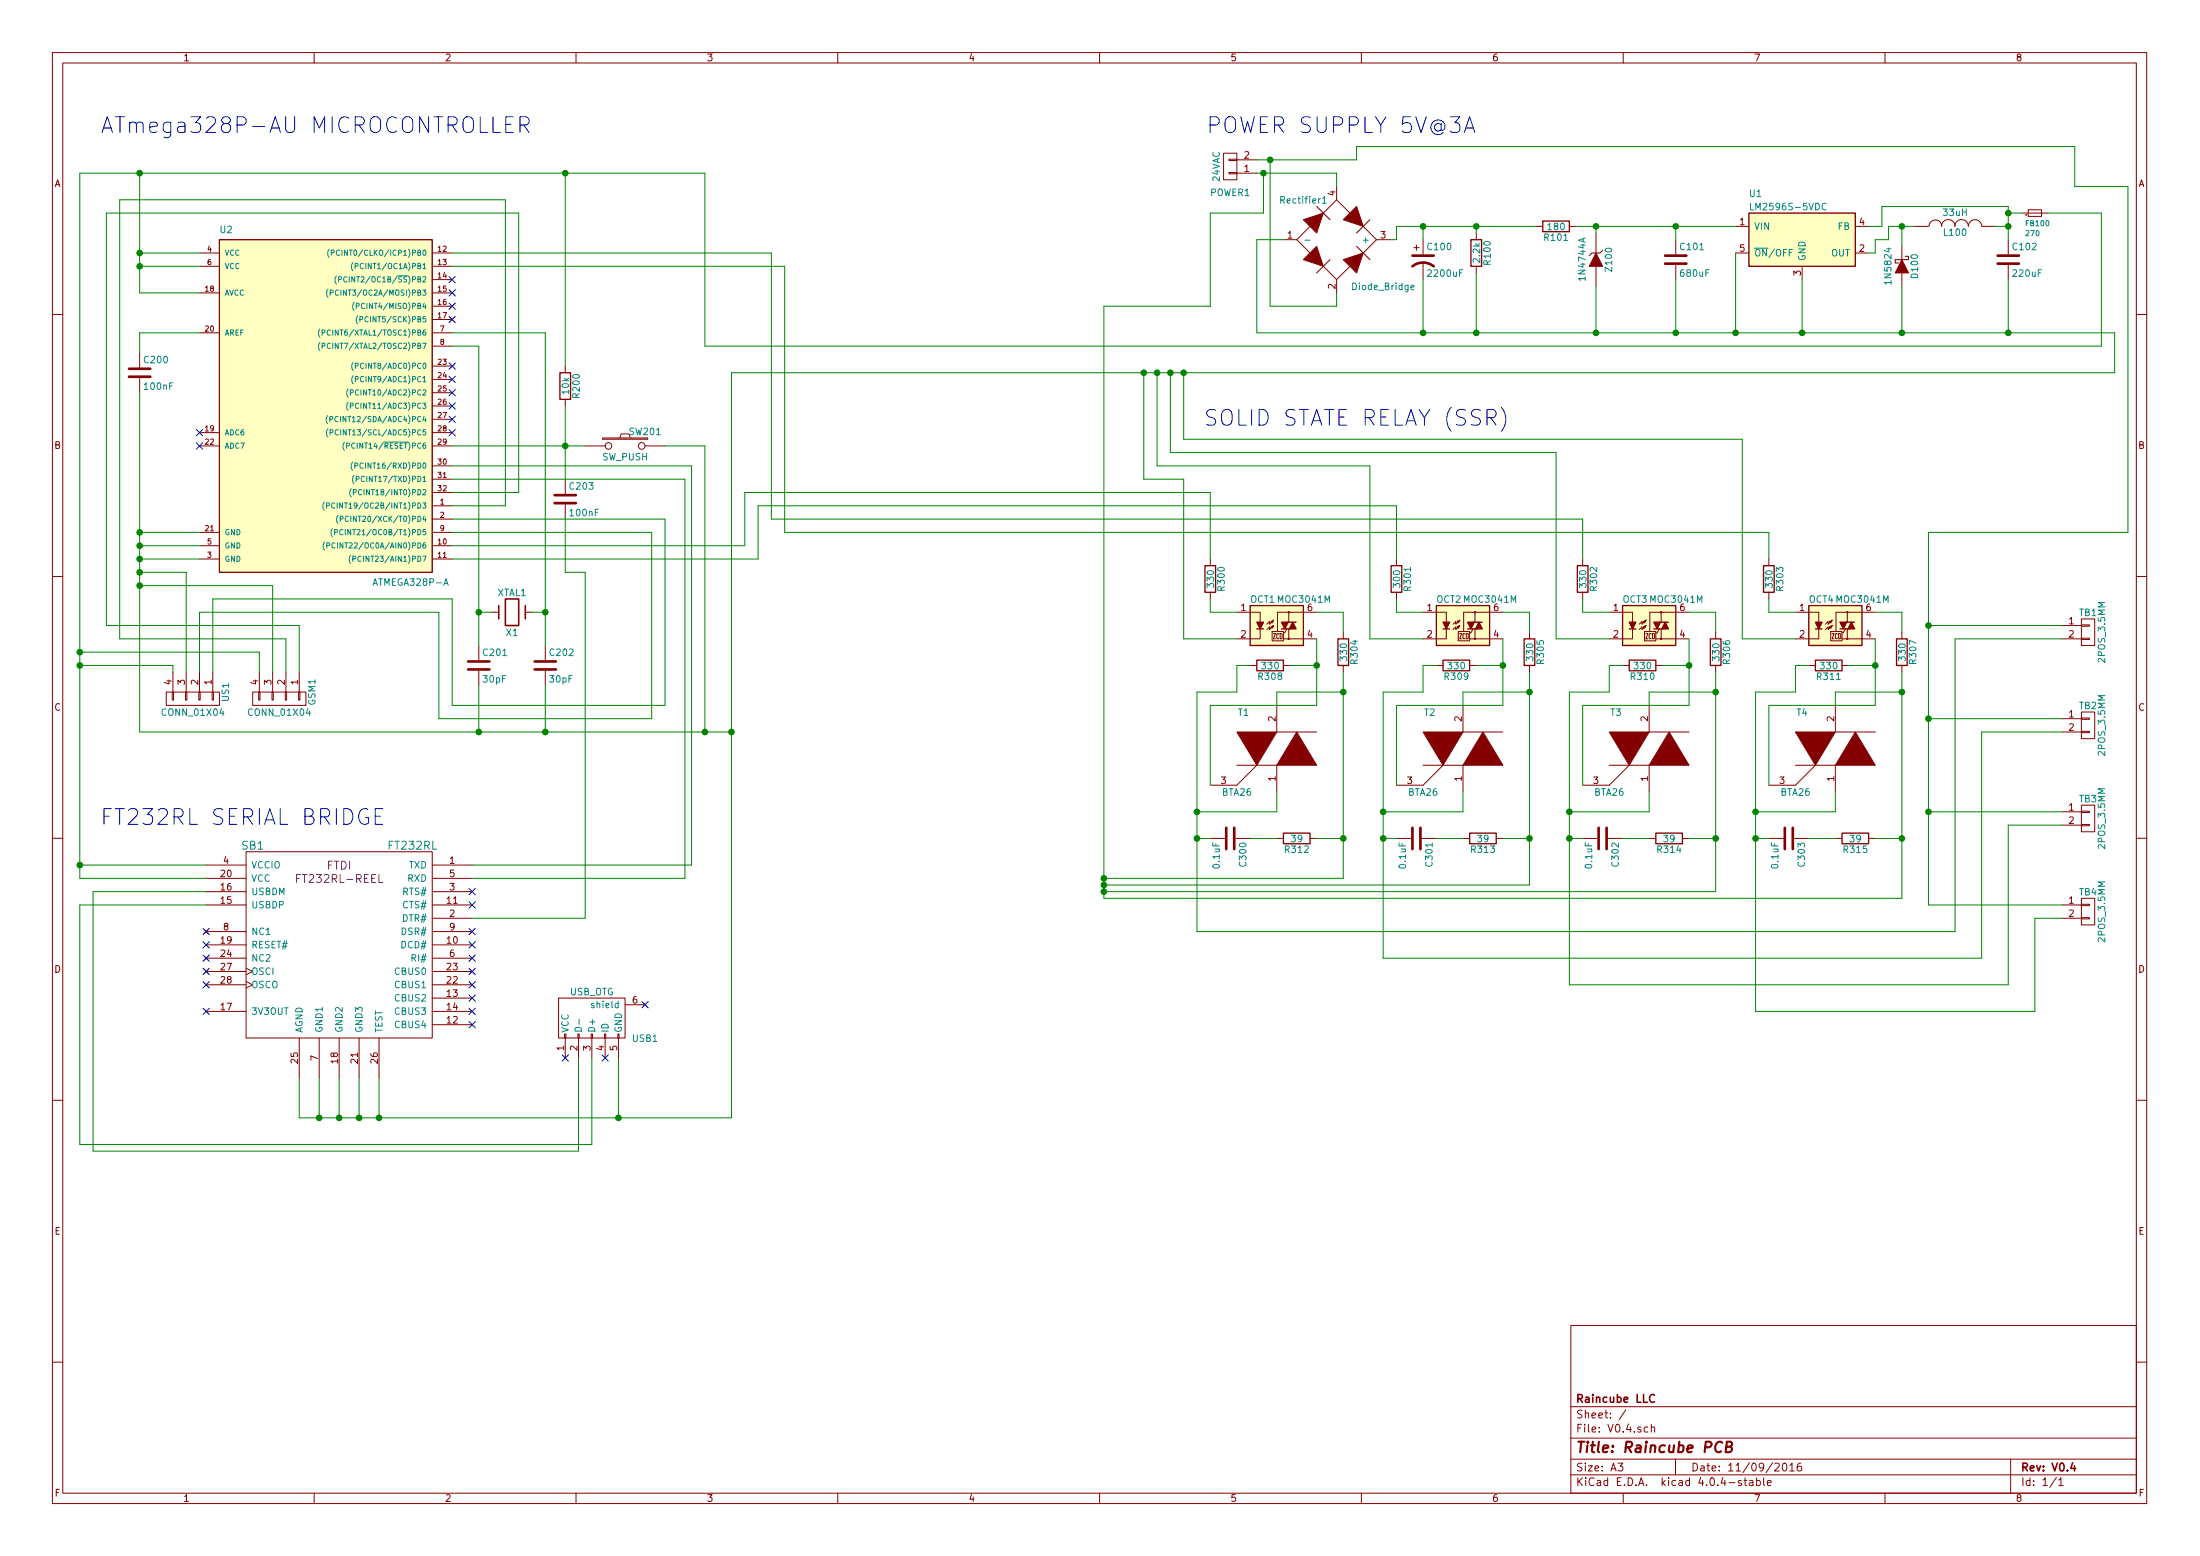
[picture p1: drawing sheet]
<svg xmlns="http://www.w3.org/2000/svg" width="420mm" height="297mm" viewBox="0 0 420 297" stroke-linecap="round" stroke-linejoin="round" font-family="sans-serif">
<g fill="none" stroke="#840000" stroke-width=".19">
<path d="M10 10h400v277h-400zM12 12h396v273.1h-396zM60 10v2M110 10v2M160 10v2M210 10v2M260 10v2M310 10v2M360 10v2M233.7 29.2h2.5v5.1h-2.5zM234.7 30.4h1.5v.2h-1.5zM234.7 32.9h1.5v.3h-1.5z"/>
<path d="M236.2 33.1h3.8M236.2 30.5h3.8M255.3 38.1l-2.6 2.6M255.3 38.1l2.5 2.6M255.3 35.6v2.5M38.1 48.3h3.8M38.1 50.8h3.8M38.1 55.9h3.8M82.5 48.3h3.9M82.5 50.8h3.9M82.5 53.4h3.9M82.5 55.9h3.9"/>
<path d="M82.5 58.5h3.9M245.1 45.8h2.5M247.6 45.8l2.6 2.5M250.2 43.2l-2.6 2.6M252.7 50.8l2.6 2.6M255.3 53.4v2.5M257.8 50.8l-2.5 2.6M260.3 43.2l2.6 2.6M262.9 45.8l-2.6 2.5M262.9 45.8h2.5M270 47.3h1M270.5 46.8v1"/>
<path d="M271.8 45.8v2.8M271.8 50.1v3.3M281.9 44.5v1.3M281.9 50.8v1.3M293.4 43.2h1.2M299.7 43.2h1.3M304.8 44.5v3.8M304.8 50.8v3.8M320 45.8v2.8M320 50.6v2.8M331.5 43.2h2.5M331.5 48.3h2.5"/>
<path d="M344.2 50.8v2.6M354.3 43.2h2.6M354.3 48.3h2.6M363.2 47v2.6M363.2 52.1v2.5M365.8 43.2h2.5M368.4 43.2a1.22 1.22 0 0 1 1.2-1.2 1.22 1.22 0 0 1 1.2 1.2M370.8 43.2a1.3 1.3 0 0 1 1.3-1.3 1.3 1.3 0 0 1 1.3 1.3M373.3 43.2a1.3 1.3 0 0 1 1.3-1.3 1.3 1.3 0 0 1 1.3 1.3 1.27 1.27 0 0 1 1.3-1.3 1.27 1.27 0 0 1 1.3 1.3h2.5M383.5 45.8v2.8M383.5 50.6v2.8M386.1 40.7h5.1"/>
<path d="M387.3 40h2.6v1.3h-2.6zM10 60h2M26.7 67.3v2.8M26.7 72.2v2.8M38.1 63.5h3.8M82.5 63.5h3.9M82.5 66.1h3.9M82.5 69.9h3.9M82.5 72.4h3.9M82.5 75h3.9M82.5 77.5h3.9M82.5 61h3.9"/>
<path d="M107.9 69.9v1.3M107.9 76.2v1.3M408 60h2M38.1 85.1h3.8M38.1 82.6h3.8M82.5 96.6h3.9M82.5 99.1h3.9M82.5 88.9h3.9M82.5 91.5h3.9M82.5 85.1h3.9M82.5 94h3.9M82.5 80h3.9"/>
<path d="M82.5 82.6h3.9M107.9 91.5v2.8M107.9 96.3v2.8M111.8 85.1h3.8M115.1 83.6h8.6v.3h-8.6zM118.4 83.6l.2-.8h1.5l.3 .8M123.2 85.1h3.8M10 110h2M38.1 106.7h3.8M38.1 104.2h3.8M38.1 101.6h3.8M82.5 106.7h3.9"/>
<path d="M82.5 104.2h3.9M82.5 101.6h3.9M94 116.9h1.2M100.3 116.9h1.3M231.1 106.7v1.3M231.1 113.1v1.2M236.2 116.9h4.5v1.9M242.7 118.7l.5-.3-.2 .5zM243.2 118.4l-.7 .8v-.5l-.6 .5M243.2 119.4l-.2 .5-.3-.2 .5-.3-.7 .8v-.5l-.6 .5M246.1 116.9v1.9M251.5 116.9h-7.5v3.7"/>
<path d="M266.7 106.7v1.3M266.7 113.1v1.2M271.8 116.9h4.4v1.9M278.3 118.7l.5-.3-.3 .5zM278.8 118.4l-.8 .8v-.5l-.5 .5M278.8 119.4l-.3 .5-.2-.2 .5-.3-.8 .8v-.5l-.5 .5M281.7 116.9v1.9M287 116.9h-7.5v3.7M302.3 106.7v1.3M302.3 113.1v1.2M307.3 116.9h4.5v1.9M313.8 118.7l.6-.3-.3 .5z"/>
<path d="M314.4 118.4l-.8 .8v-.5l-.5 .5M314.4 119.4l-.3 .5-.3-.2 .6-.3-.8 .8v-.5l-.5 .5M317.2 116.9v1.9M322.6 116.9h-7.5v3.7M337.8 106.7v1.3M337.8 113.1v1.2M342.9 116.9h4.4v1.9M349.4 118.7l.5-.3-.2 .5zM349.9 118.4l-.8 .8v-.5l-.5 .5M349.9 119.4l-.2 .5-.3-.2 .5-.3-.8 .8v-.5l-.5 .5M352.8 116.9v1.9M358.1 116.9h-7.5v3.7"/>
<path d="M393.7 119.4h3.8M397.5 119.3h1.5v.2h-1.5zM397.5 118.1h2.5v5.1h-2.5zM408 110h2M31.7 132.1h10.2v2.6h-10.2zM32.9 132.1h.2v1.5h-.2zM33 128.3v3.8M35.4 132.1h.3v1.5h-.3zM35.6 128.3v3.8M38 132.1h.2v1.5h-.2zM38.1 128.3v3.8M40.5 132.1h.3v1.5h-.3z"/>
<path d="M40.6 128.3v3.8M48.3 132.1h10.1v2.6h-10.1zM49.4 132.1h.3v1.5h-.3zM49.5 128.3v3.8M51.9 132.1h.3v1.5h-.3zM52.1 128.3v3.8M54.5 132.1h.2v1.5h-.2zM54.6 128.3v3.8M57 132.1h.3v1.5h-.3zM57.1 128.3v3.8M91.4 123.2v2.8M91.4 128.1v2.7"/>
<path d="M104.1 123.2v2.8M104.1 128.1v2.7M238.8 127h1.2M240.7 120.1v1.9h-4.5M243 120.6h2.1v1.7h-2.1zM243.2 120.9h.4l-.4 1.1h.4M243.8 134.7v5h7.7M244.2 121.1l-.1-.2-.3 .2v.7l.2 .2 .2-.2M244.5 120.9l.4 .2v.7l-.2 .2h-.2zM245.1 122h6.4M245.1 127h1.3M245.7 120.1l-.3 .7h-.3"/>
<path d="M246.1 120.1v1.9M256.5 120.7v1.3M256.5 127v1.3M274.3 127h1.3M276.2 120.1v1.9h-4.4M278.5 120.6h2.2v1.7h-2.2zM278.8 120.9h.3l-.3 1.1h.3M279.4 134.7v5h7.6M279.8 121.1l-.1-.2-.3 .2v.7l.1 .2 .3-.2M280 120.9l.4 .2v.7l-.1 .2h-.3zM280.7 122h6.3M280.7 127h1.2"/>
<path d="M281.3 120.1l-.4 .7h-.2M281.7 120.1v1.9M292.1 120.7v1.3M292.1 127v1.3M309.9 127h1.2M311.8 120.1v1.9h-4.5M314.1 120.6h2.1v1.7h-2.1zM314.3 120.9h.4l-.4 1.1h.4M315 134.7v5h7.6M315.3 121.1l-.1-.2-.2 .2v.7l.1 .2 .2-.2M315.6 120.9l.4 .2v.7l-.2 .2h-.2zM316.2 122h6.4"/>
<path d="M316.2 127h1.3M316.9 120.1l-.4 .7h-.3M317.2 120.1v1.9M327.7 120.7v1.3M327.7 127v1.3M345.4 127h1.3M347.3 120.1v1.9h-4.4M349.6 120.6h2.2v1.7h-2.2zM349.9 120.9h.4l-.4 1.1h.4M350.5 134.7v5h7.6M350.9 121.1l-.1-.2-.3 .2v.7l.1 .2 .3-.2M351.2 120.9l.3 .2v.7l-.1 .2h-.2z"/>
<path d="M351.8 122h6.3M351.8 127h1.3M352.4 120.1l-.4 .7h-.2M352.8 120.1v1.9M363.2 120.7v1.3M363.2 127v1.3M393.7 122h3.8M393.7 139.7h3.8M393.7 137.2h3.8M397.5 121.8h1.5v.3h-1.5zM397.5 139.6h1.5v.3h-1.5zM397.5 137.1h1.5v.2h-1.5z"/>
<path d="M397.5 135.9h2.5v5.1h-2.5zM236.2 146.1h7.6v5.1M240 146.1l-3.8 3.8h-5.1M271.8 146.1h7.6v5.1M275.6 146.1l-3.8 3.8h-5.1M307.3 146.1h7.7v5.1M311.1 146.1l-3.8 3.8h-5M342.9 146.1h7.6v5.1M346.7 146.1l-3.8 3.8h-5.1M393.7 155h3.8M393.7 157.5h3.8M397.5 157.4h1.5v.2h-1.5z"/>
<path d="M397.5 154.8h1.5v.3h-1.5zM397.5 153.7h2.5v5.1h-2.5zM10 160h2M39.1 177.5l.6 .6M39.4 165.1h7.6M39.4 170.2h7.6M39.4 167.7h7.6M39.4 177.8h7.6M39.4 172.8h7.6M39.7 177.5l-.6 .6M47 162.6h35.5v35.6h-35.5zM82.5 165.1h7.7"/>
<path d="M82.5 175.3h7.7M82.5 170.2h7.7M82.5 167.7h7.7M82.5 177.8h7.7M82.5 172.8h7.7M231.1 160.1h2.8M236 160.1h2.8M243.8 160.1h1.3M250.2 160.1h1.3M266.7 160.1h2.8M271.5 160.1h2.8M279.4 160.1h1.3"/>
<path d="M285.7 160.1h1.3M302.3 160.1h2.8M307.1 160.1h2.8M315 160.1h1.2M321.3 160.1h1.3M337.8 160.1h2.8M342.6 160.1h2.8M350.5 160.1h1.3M356.9 160.1h1.2M393.7 175.3h3.8M393.7 172.8h3.8M397.5 175.2h1.5v.2h-1.5z"/>
<path d="M397.5 172.6h1.5v.3h-1.5zM397.5 171.5h2.5v5.1h-2.5zM408 160h2M39.1 182.6l.6 .6M39.4 182.9h7.6M39.4 180.4h7.6M39.4 188h7.6M39.4 185.5h7.6M39.4 193.1h7.6M39.7 182.6l-.6 .6M47 184.8l1.3 .7-1.3 .6M47 187.4l1.3 .6-1.3 .6"/>
<path d="M57.1 198.2v7.6M61 198.2v7.6M64.8 198.2v7.6M68.6 198.2v7.6M72.4 198.2v7.6M82.5 182.9h7.7M82.5 180.4h7.7M82.5 195.6h7.7M82.5 188h7.7M82.5 190.5h7.7M82.5 185.5h7.7M82.5 193.1h7.7"/>
<path d="M106.7 190.5h12.7v7.7h-12.7zM107.8 197.4h.3v.8h-.3zM107.9 198.2v3.8M110.4 197.4h.2v.8h-.2zM110.5 198.2v3.8M112.9 197.4h.3v.8h-.3zM113 198.2v3.8M115.4 197.4h.3v.8h-.3zM115.6 198.2v3.8M118 197.4h.2v.8h-.2zM118.1 198.2v3.8M119.4 191.8h3.8"/>
<path d="M10 210h2M408 210h2M300 253h108v32.1h-108zM10 260h2M300 278.5h108M300 274.5h108M300 268.5h108M309 279.3h.9l-.5 .6 .5 .1v.7l-.2 .1-.7-.1M310.5 269.1l-1.3 2M314.7 272.5l-.4-.1-.3 .3 .1 .6 .2 .1 .4-.1M315.4 272.5l.2-.1 .4 .1v.9M315.4 271.9v1.5"/>
<path d="M320 278.5v3M339 279.5l.5-.2 .3 .4-.9 1.1h.9M340.5 279.5l.2-.2a.81 .81 0 0 1 .6 .6 .81 .81 0 0 1-.3 .8l-.1 .1a.79 .79 0 0 1-.4-1.3zM341.8 279.7l.4-.4v1.5M343.9 279.3a.59 .59 0 0 0-.7 .6l.1 .8 .2 .1 .5-.1 .1-.5-.2-.3h-.4l-.3 .3M384 278.5v6.6M408 260h2M60 285.1v1.9M110 285.1v1.9M160 285.1v1.9M210 285.1v1.9M260 285.1v1.9"/>
<path d="M300 281.5h108M310 285.1v1.9M332.6 282.7a.37 .37 0 0 0-.6 .1l.1 .2 .5 .2v.1l-.2 .3-.4-.1M333.1 282.6h.5M333.3 282.1v1.3l.3 .2M334.1 282.7h.6l.1 .9M334.8 283h-.5l-.2 .2 .2 .4 .5-.1M335.5 282.7l.4-.1 .3 .3-.1 .6h-.6M335.5 282.1v1.5M336.8 282.1v1.3l.2 .2M337.5 283.1l.8-.1-.1-.3-.4-.1-.3 .2 .1 .7h.6M341.8 280.8h.9"/>
<path d="M360 285.1v1.9M392.7 282l-1.2 2M393.2 282.5l.4-.4v1.5M393.2 283.6h.8"/>
<circle cx="386.9" cy="41" r=".08"/>
<circle cx="116.2" cy="85.1" r=".63"/>
<circle cx="122.6" cy="85.1" r=".63"/>
<circle cx="246.1" cy="116.9" r=".13"/>
<circle cx="281.7" cy="116.9" r=".13"/>
<circle cx="317.2" cy="116.9" r=".13"/>
<circle cx="352.8" cy="116.9" r=".13"/>
<circle cx="246.1" cy="122" r=".13"/>
<circle cx="281.7" cy="122" r=".13"/>
<circle cx="317.2" cy="122" r=".13"/>
<circle cx="352.8" cy="122" r=".13"/>
</g>
<path d="M95.2 115.6v2.5M96.5 114.3h2.6v5.1h-2.6zM100.3 115.6v2.5M316 266.4a.71 .71 0 0 0-1 .5 .71 .71 0 0 0 .7 .8l.3-.1M395.8 279.2l-.3 1.1h.9M396.2 279.8v1" fill="none" stroke="#840000" stroke-width=".3"/>
<path d="M328.9 275.4a.87 .87 0 0 0-1 0 .87 .87 0 0 0-.3 1 .69 .69 0 0 0 .3 .7 .69 .69 0 0 0 .8-.1M329.7 276.2l.9-.1a.46 .46 0 0 0 .2-.5 .46 .46 0 0 0-.3-.4h-.7l-.2 2 .9-.1a.54 .54 0 0 0 .1-.8l-.2-.1" fill="none" stroke="#840000" stroke-width=".41"/>
<g fill="none" stroke="#840000" stroke-width=".25">
<path d="M41.9 45.8h40.6v63.5h-40.6zM280.9 45.8h2.1v5h-2.1zM294.6 42.2h5.1v2h-5.1zM334 40.7h20.3v10.1h-20.3zM106.9 71.2h2.1v5h-2.1zM230.1 108h2.1v5.1h-2.1zM238.8 115.6h10.1v7.6h-10.1zM245.7 118.8h1.8M265.7 108h2v5.1h-2zM274.3 115.6h10.2v7.6h-10.2zM281.3 118.8h1.8M301.2 108h2.1v5.1h-2.1z"/>
<path d="M309.9 115.6h10.1v7.6h-10.1zM316.9 118.8h1.7M336.8 108h2v5.1h-2zM345.4 115.6h10.2v7.6h-10.2zM352.4 118.8h1.8M240 126h5.1v2.1h-5.1zM240 120.1h1.3M244.7 120.1h1.8M255.5 122h2.1v5h-2.1zM275.6 126h5.1v2.1h-5.1zM275.6 120.1h1.3M280.3 120.1h1.8"/>
<path d="M291.1 122h2v5h-2zM311.1 126h5.1v2.1h-5.1zM311.1 120.1h1.3M315.8 120.1h1.8M326.6 122h2.1v5h-2.1zM346.7 126h5.1v2.1h-5.1zM346.7 120.1h1.3M351.4 120.1h1.8M362.2 122h2v5h-2zM245.1 159h5.1v2.1h-5.1zM280.7 159h5v2.1h-5zM316.2 159h5.1v2.1h-5.1z"/>
<path d="M351.8 159h5.1v2.1h-5.1z"/>
</g>
<g fill="#ffffc2" stroke="#ffffc2" stroke-width=".19">
<path d="M334 40.7h20.3v10.1h-20.3z"/>
<path d="M41.9 45.8h40.6v63.5h-40.6z"/>
<path d="M238.8 115.6h10.1v7.6h-10.1z"/>
<path d="M274.3 115.6h10.2v7.6h-10.2z"/>
<path d="M309.9 115.6h10.1v7.6h-10.1z"/>
<path d="M345.4 115.6h10.2v7.6h-10.2z"/>
</g>
<g fill="none" stroke="#008484" stroke-width=".19">
<path d="M252.6 37.9l.3-.4v1.3M252.6 38.8h.7M334.3 38.8v1.3h.6M348.7 38.9a.61 .61 0 0 0-.8 .4 .61 .61 0 0 0 .6 .8l.2-.2M62.7 55.2a1.2 1.2 0 0 0 0 1.6M62.9 47.6a1.2 1.2 0 0 0 0 1.5M63.1 55.9l.5-.1v-.4h-.5v1M63.3 48.3l.5-.1v-.4l-.5-.1v1.1M64.3 52.7a1.2 1.2 0 0 0 0 1.5M64.6 55.5a.44 .44 0 0 0-.6 .4 .44 .44 0 0 0 .6 .4M64.7 53.4l.5-.1v-.4l-.5-.1v1M64.8 47.8a.44 .44 0 0 0-.6 .4 .44 .44 0 0 0 .6 .5"/>
<path d="M66.2 52.9a.44 .44 0 0 0-.6 .4 .44 .44 0 0 0 .6 .4M67.4 50.1a1.2 1.2 0 0 0 0 1.6M67.6 57.7a1.2 1.2 0 0 0 0 1.6M67.8 50.8h.5v-.5h-.5v1M68 58.4h.5v-.5h-.5v1M249.2 45.9h1M269.5 54.9l.6-.2-.1-.2-.4-.1-.1 .2v.6h.5M342.3 47.6h-.6v1.3M61.1 62.8a1.2 1.2 0 0 0 0 1.6M61.1 65.4a1.2 1.2 0 0 0 0 1.5M61.5 63.5h.5v-.5h-.5v1M61.5 66.1l.5-.1v-.4l-.5-.1v1"/>
<path d="M62.6 79.3a1.2 1.2 0 0 0 0 1.6M64.6 79.6a.44 .44 0 0 0-.6 .4 .44 .44 0 0 0 .6 .4M66.5 74.3a1.2 1.2 0 0 0 0 1.5M66.5 76.8a1.2 1.2 0 0 0 0 1.5M66.9 74.9h.5v-.4l-.5-.1v1M66.9 77.5l.5-.1v-.4l-.5-.1v1.1M67.5 69.2a1.2 1.2 0 0 0 0 1.5M67.5 71.7a1.2 1.2 0 0 0 0 1.6M67.9 69.9l.5-.1v-.4l-.5-.1v1M67.9 72.4h.5v-.5h-.5v1M68.3 60.3a1.2 1.2 0 0 0 0 1.5M68.7 61l.5-.1v-.4l-.5-.1v1.1"/>
<path d="M62 95.8a1.2 1.2 0 0 0 0 1.6M62.4 96.5h.4v-.5h-.4v1M62.6 81.9a1.2 1.2 0 0 0 0 1.5M63 80h.5v-.5h-.5v1M63 82.6l.5-.1v-.4l-.5-.1v1M63.9 96.1a.44 .44 0 0 0-.6 .4 .44 .44 0 0 0 .6 .4M64.6 98.4a1.2 1.2 0 0 0 0 1.5M64.6 82.1a.44 .44 0 0 0-.6 .4 .44 .44 0 0 0 .6 .4M65 99.1l.5-.1v-.4l-.5-.1v1.1M65.8 84.4a1.2 1.2 0 0 0 0 1.6M66.2 85.1h.5v-.5h-.5v1M66.5 98.6a.44 .44 0 0 0-.6 .4 .44 .44 0 0 0 .6 .5"/>
<path d="M67.1 93.3a1.2 1.2 0 0 0 0 1.6M67.4 88.2a1.2 1.2 0 0 0 0 1.6M67.5 94l.5-.1v-.4h-.5v1M67.6 90.8a1.2 1.2 0 0 0 0 1.5M67.8 88.9h.4v-.5h-.4v1M68 91.5l.5-.1v-.4l-.5-.1v1M73.3 84.4h4.6M62 103.5a1.2 1.2 0 0 0 0 1.5M62.4 104.2l.5-.1v-.4l-.5-.1v1M63.5 100.9a1.2 1.2 0 0 0 0 1.6M63.9 101.6h.5v-.5h-.5v1M64 103.7a.44 .44 0 0 0-.6 .4 .44 .44 0 0 0 .6 .4"/>
<path d="M65.5 101.2a.44 .44 0 0 0-.6 .4 .44 .44 0 0 0 .6 .4M67 106a1.2 1.2 0 0 0 0 1.6M67.4 106.7l.5-.1v-.4h-.5v1M84.8 111.7l.4-1.2 .4 1.2M110 196.2a.67 .67 0 0 1 .7 0 .67 .67 0 0 1 .4 .6h-1.3zM110.6 194.6v1"/>
</g>
<g fill="none" stroke="#840000" stroke-width=".51">
<path d="M269.7 50.8a3.3 3.3 0 0 1 4.1 0M269.7 48.8h4.1M318 48.8h4.1M318 50.3h4.1M381.5 48.8h4.1M381.5 50.3h4.1M24.6 71.9h4.1M24.6 70.4h4.1M105.9 96h4.1M105.9 94.5h4.1M89.4 127.8h4.1M89.4 126.3h4.1"/>
<path d="M102.1 127.8h4.1M102.1 126.3h4.1M234.2 158v4.1M235.7 158v4.1M269.7 158v4.1M271.3 158v4.1M305.3 158v4.1M306.8 158v4.1M340.9 158v4.1M342.4 158v4.1"/>
</g>
<g fill="#840000" stroke="#840000" stroke-width=".19">
<path d="M363.2 49.6l1.3 2.5h-2.6z"/>
<path d="M248.9 49.6l2.6-2.6 1.2 3.8z"/>
<path d="M248.9 41.9l3.8-1.2-1.2 3.8z"/>
<path d="M256.5 49.6l3.8-1.3-1.2 3.8z"/>
<path d="M256.5 41.9l2.6-2.5 1.2 3.8z"/>
<path d="M304.8 48.3l1.3 2.5h-2.6z"/>
<path d="M236.2 139.7h7.6l-3.8 6.4z"/>
<path d="M247.6 139.7l3.9 6.4h-7.7z"/>
<path d="M271.8 139.7h7.6l-3.8 6.4z"/>
<path d="M283.2 139.7l3.8 6.4h-7.6z"/>
<path d="M307.3 139.7h7.7l-3.9 6.4z"/>
<path d="M318.8 139.7l3.8 6.4h-7.6z"/>
<path d="M342.9 139.7h7.6l-3.8 6.4z"/>
<path d="M354.3 139.7l3.8 6.4h-7.6z"/>
</g>
<path d="M251.5 39.4l2.5 2.5M254 49.6l-2.5 2.5M259.1 47l2.5 2.6M261.6 41.9l-2.5 2.6M306.1 47.8l-.5 .5h-1.6l-.5 .5M363.9 48.9h.6v.7h-2.6v.6h.7" fill="none" stroke="#840000" stroke-width=".2"/>
<path d="M19.5 25.3l1-3 1 3M19.8 24.4h1.4M22 22.3h1.8M231.1 23.9h1.2a.81 .81 0 0 0 .6-.8 .81 .81 0 0 0-.6-.8h-1.2v3M232.2 78.3l-1.2-.1a.74 .74 0 0 0-.6 .7 .74 .74 0 0 0 .6 .7 1.07 1.07 0 0 1 1.2 .7 .77 .77 0 0 1-.6 .9l-1.1-.2M19.9 155.8h1M21.3 154.4h-1.4v3" fill="none" stroke="#0000c2" stroke-width=".19"/>
<g fill="#840000" stroke="#840000" stroke-width=".25">
<path d="M240 118.8h1.3l-.6 1.3z"/>
<path d="M244.7 118.8h1.3l-.6 1.3z"/>
<path d="M246.9 118.8l.6 1.3h-1.2z"/>
<path d="M275.6 118.8h1.3l-.7 1.3z"/>
<path d="M280.3 118.8h1.3l-.7 1.3z"/>
<path d="M282.4 118.8l.7 1.3h-1.3z"/>
<path d="M311.1 118.8h1.3l-.6 1.3z"/>
<path d="M315.8 118.8h1.3l-.6 1.3z"/>
<path d="M318 118.8l.6 1.3h-1.2z"/>
<path d="M346.7 118.8h1.3l-.7 1.3z"/>
<path d="M351.4 118.8h1.3l-.7 1.3z"/>
<path d="M353.6 118.8l.6 1.3h-1.3z"/>
</g>
<path d="M72.4 166.9v1.6h.7" fill="none" stroke="#840084" stroke-width=".19"/>
<g fill="none" stroke="#000084" stroke-width=".19">
<path d="M85.8 52.8l1.2 1.2M85.8 55.3l1.2 1.2M85.8 57.8l1.2 1.3M87 52.8l-1.2 1.2M87 55.3l-1.2 1.2M87 57.8l-1.2 1.3M85.8 60.4l1.2 1.2M85.8 69.3l1.2 1.2M85.8 71.8l1.2 1.2M85.8 74.4l1.2 1.2M85.8 76.9l1.2 1.2M85.8 79.4l1.2 1.3"/>
<path d="M87 60.4l-1.2 1.2M87 69.3l-1.2 1.2M87 71.8l-1.2 1.2M87 74.4l-1.2 1.2M87 76.9l-1.2 1.2M87 79.4l-1.2 1.3M37.5 82l1.2 1.2M37.5 84.5l1.2 1.2M38.7 82l-1.2 1.2M38.7 84.5l-1.2 1.2M85.8 82l1.2 1.2M87 82l-1.2 1.2"/>
<path d="M38.8 179.8l1.2 1.2M38.8 177.2l1.2 1.2M40 179.8l-1.2 1.2M40 177.2l-1.2 1.2M89.6 169.6l1.2 1.2M89.6 172.1l1.2 1.3M89.6 177.2l1.2 1.2M89.6 179.8l1.2 1.2M90.8 169.6l-1.2 1.2M90.8 172.1l-1.2 1.3M90.8 177.2l-1.2 1.2M90.8 179.8l-1.2 1.2"/>
<path d="M38.8 182.3l1.2 1.2M38.8 184.8l1.2 1.3M38.8 187.4l1.2 1.2M38.8 192.5l1.2 1.2M40 182.3l-1.2 1.2M40 184.8l-1.2 1.3M40 187.4l-1.2 1.2M40 192.5l-1.2 1.2M89.6 182.3l1.2 1.2M89.6 184.8l1.2 1.3M89.6 187.4l1.2 1.2M89.6 189.9l1.2 1.2"/>
<path d="M89.6 192.5l1.2 1.2M89.6 195l1.2 1.2M90.8 182.3l-1.2 1.2M90.8 184.8l-1.2 1.3M90.8 187.4l-1.2 1.2M90.8 189.9l-1.2 1.2M90.8 192.5l-1.2 1.2M90.8 195l-1.2 1.2M122.6 191.2l1.2 1.2M123.8 191.2l-1.2 1.2M107.3 201.4l1.3 1.2M108.6 201.4l-1.3 1.2"/>
<path d="M115 201.4l1.2 1.2M116.2 201.4l-1.2 1.2"/>
</g>
<g fill="none" stroke="#008400" stroke-width=".19">
<path d="M26.7 33.1v22.8h11.4M107.9 33.1v36.8M240 30.5h19.1v-2.5h137.1v7.6h10.2v66h-38.1v71.2h25.4M240 33.1h15.3v2.5M241.3 33.1v7.6h-10.2v17.8h-20.3v113h152.4v-43.2M242.6 30.5v28h12.7v-2.6M26.7 50.8h11.4M26.7 48.3h11.4M86.4 50.8h63.5v50.8h187.9v5.1M86.4 48.3h60.9v50.8h155v7.6M245.1 45.8h-5.1v17.7h163.9v7.7h-264.2v142.2h-82.6v-7.6M271.8 43.2v2.6"/>
<path d="M271.8 53.4v10.1M281.9 43.2v1.3M281.9 52.1v11.4M293.4 43.2h-26.7v2.6h-1.3M301 43.2h30.5M304.8 43.2v1.3M304.8 54.6v8.9M320 43.2v2.6M320 53.4v10.1M331.5 48.3v15.2M344.2 53.4v10.1M356.9 43.2h2.5v-3.8h24.1v6.4"/>
<path d="M363.2 43.2v3.8M363.2 54.6v8.9M365.8 43.2h-5.1v2.6h-2.6v2.5h-1.2M381 43.2h2.5M383.5 53.4v10.1M383.5 40.7h2.6M391.2 40.7h10.1v25.4h-266.7v-33h-119.4v134.6h24.2M26.7 75v64.7h113M38.1 63.5h-11.4v3.8M86.4 63.5h17.7v59.7M86.4 66.1h5v57.1M107.9 77.5v14"/>
<path d="M218.4 71.2v20.3h7.7v30.5h10.1M221 71.2v17.7h40.6v33.1h10.2M223.5 71.2v15.2h73.7v35.6h10.1M226.1 71.2v12.7h106.6v38.1h10.2M86.4 91.5h44.4v76.2h-40.6M86.4 88.9h45.7v76.2h-41.9M86.4 94h12.7v-53.3h-78.8v78.7h36.8v8.9M86.4 99.1h40.6v35.6h-40.6v-20.4h-45.8v14M86.4 96.6h10.1v-58.5h-73.6v83.9h31.7v6.3M86.4 85.1h25.4M107.9 99.1v10.2h3.9v66h-21.6M127 85.1h7.6v54.6"/>
<path d="M26.7 109.3h8.9v19M26.7 101.6h11.4M26.7 106.7h11.4M26.7 104.2h11.4M26.7 111.8h25.4v16.5M86.4 101.6h38.1v35.6h-40.7v-20.3h-45.7v11.4M86.4 106.7h58.4v-10.1h121.9v10.1M86.4 104.2h55.8v-10.2h88.9v12.7M91.4 116.9h2.6M101.6 116.9h2.5M231.1 114.3v2.6h5.1M251.5 116.9h5v3.8"/>
<path d="M266.7 114.3v2.6h5.1M287 116.9h5.1v3.8M302.3 114.3v2.6h5M322.6 116.9h5.1v3.8M337.8 114.3v2.6h5.1M358.1 116.9h5.1v3.8M368.3 119.4h25.4M15.2 127h17.8v1.3M15.2 124.5h34.3v3.8M91.4 130.8v8.9M104.1 130.8v8.9M246.4 127h5.1"/>
<path d="M251.5 122v12.7h-20.4v15.2M256.5 128.3v39.4h-45.7M256.5 132.1h-12.7v2.6M274.3 127h-2.5v5.1h-7.6v50.8h114.3v-43.2h15.2M281.9 127h5.1M287 122v12.7h-20.3v15.2M292.1 132.1h-12.7v2.6M292.1 128.3v40.6h-81.3M309.9 127h-2.6v5.1h-7.6v55.9h83.8v-30.5h10.2M317.5 127h5.1M322.6 122v12.7h-20.3v15.2M327.7 132.1h-12.7v2.6"/>
<path d="M327.7 128.3v41.9h-116.9M345.4 127h-2.5v5.1h-7.6v61h53.3v-17.8h5.1M353.1 127h5M358.1 122v12.7h-20.3v15.2M363.2 132.1h-12.7v2.6M368.3 137.2h25.4M393.7 122h-20.3v55.8h-144.8v-45.7h7.6v-5.1h2.6M243.8 151.2v3.8h-15.2M279.4 151.2v3.8h-15.2M315 151.2v3.8h-15.3M350.5 151.2v3.8h-15.2M368.3 155h25.4"/>
<path d="M15.2 165.1h24.2M39.4 172.8h-24.2v45.7h97.8v-16.5M39.4 170.2h-21.6v49.5h92.7v-17.7M228.6 160.1h2.5M238.8 160.1h5M251.5 160.1h5M264.2 160.1h2.5M274.3 160.1h5.1M287 160.1h5.1M299.7 160.1h2.6M309.9 160.1h5.1M322.6 160.1h5.1"/>
<path d="M335.3 160.1h2.5M345.4 160.1h5.1M358.1 160.1h5.1M61 205.8v7.6M64.8 205.8v7.6M68.6 205.8v7.6M72.4 205.8v7.6M118.1 202v11.4"/>
</g>
<g fill="#008400" stroke="#008400" stroke-width=".25">
<circle cx="61" cy="213.4" r=".51"/>
<circle cx="64.8" cy="213.4" r=".51"/>
<circle cx="68.6" cy="213.4" r=".51"/>
<circle cx="72.4" cy="213.4" r=".51"/>
<circle cx="139.7" cy="139.7" r=".51"/>
<circle cx="26.7" cy="33.1" r=".51"/>
<circle cx="226.1" cy="71.2" r=".51"/>
<circle cx="223.5" cy="71.2" r=".51"/>
<circle cx="218.4" cy="71.2" r=".51"/>
<circle cx="221" cy="71.2" r=".51"/>
<circle cx="104.1" cy="139.7" r=".51"/>
<circle cx="91.4" cy="139.7" r=".51"/>
<circle cx="26.7" cy="106.7" r=".51"/>
<circle cx="26.7" cy="104.2" r=".51"/>
<circle cx="26.7" cy="101.6" r=".51"/>
<circle cx="363.2" cy="63.5" r=".51"/>
<circle cx="344.2" cy="63.5" r=".51"/>
<circle cx="331.5" cy="63.5" r=".51"/>
<circle cx="320" cy="63.5" r=".51"/>
<circle cx="304.8" cy="63.5" r=".51"/>
<circle cx="281.9" cy="63.5" r=".51"/>
<circle cx="107.9" cy="33.1" r=".51"/>
<circle cx="26.7" cy="48.3" r=".51"/>
<circle cx="26.7" cy="50.8" r=".51"/>
<circle cx="108" cy="85.1" r=".51"/>
<circle cx="363.2" cy="160.1" r=".51"/>
<circle cx="335.3" cy="160.1" r=".51"/>
<circle cx="327.7" cy="160.1" r=".51"/>
<circle cx="299.7" cy="160.1" r=".51"/>
<circle cx="292.1" cy="160.1" r=".51"/>
<circle cx="264.2" cy="160.1" r=".51"/>
<circle cx="256.5" cy="160.1" r=".51"/>
<circle cx="228.6" cy="160.1" r=".51"/>
<circle cx="335.3" cy="155" r=".51"/>
<circle cx="299.7" cy="155" r=".51"/>
<circle cx="264.2" cy="155" r=".51"/>
<circle cx="228.6" cy="155" r=".51"/>
<circle cx="363.2" cy="132.1" r=".51"/>
<circle cx="327.7" cy="132.1" r=".51"/>
<circle cx="292.1" cy="132.1" r=".51"/>
<circle cx="256.5" cy="132.1" r=".51"/>
<circle cx="358.1" cy="127" r=".51"/>
<circle cx="322.6" cy="127" r=".51"/>
<circle cx="287" cy="127" r=".51"/>
<circle cx="251.5" cy="127" r=".51"/>
<circle cx="383.5" cy="40.7" r=".51"/>
<circle cx="281.9" cy="43.2" r=".51"/>
<circle cx="271.8" cy="43.2" r=".51"/>
<circle cx="383.5" cy="43.2" r=".51"/>
<circle cx="363.2" cy="43.2" r=".51"/>
<circle cx="104.1" cy="116.9" r=".51"/>
<circle cx="91.4" cy="116.9" r=".51"/>
<circle cx="134.6" cy="139.7" r=".51"/>
<circle cx="383.5" cy="63.5" r=".51"/>
<circle cx="15.2" cy="165.1" r=".51"/>
<circle cx="118.1" cy="213.4" r=".51"/>
<circle cx="26.7" cy="109.3" r=".51"/>
<circle cx="26.7" cy="111.8" r=".51"/>
<circle cx="15.2" cy="127" r=".51"/>
<circle cx="15.2" cy="124.5" r=".51"/>
<circle cx="304.8" cy="43.2" r=".51"/>
<circle cx="320" cy="43.2" r=".51"/>
<circle cx="271.8" cy="63.5" r=".51"/>
<circle cx="242.6" cy="30.5" r=".51"/>
<circle cx="368.3" cy="119.4" r=".51"/>
<circle cx="368.3" cy="137.2" r=".51"/>
<circle cx="368.3" cy="155" r=".51"/>
<circle cx="210.8" cy="167.7" r=".51"/>
<circle cx="210.8" cy="168.9" r=".51"/>
<circle cx="210.8" cy="170.2" r=".51"/>
<circle cx="241.3" cy="33.1" r=".51"/>
</g>
<g font-size="4.2" fill="#0000c2">
<text x="23.9" y="25.4">ATmega328P-AU MICROCONTROLLER</text>
<text x="232.6" y="25.4">POWER SUPPLY 5V@3A</text>
<text x="232.9" y="81.3">SOLID STATE RELAY (SSR)</text>
<text x="22.2" y="157.5">FT232RL SERIAL BRIDGE</text>
</g>
<text font-size="2.8" fill="#840000" x="301" y="277.3">Title: Raincube PCB</text>
<g font-size="2.1" fill="#008484">
<text x="46.2" y="162.2">SB1</text>
<text x="74.3" y="162.2">FT232RL</text>
</g>
<g font-size="2.1" fill="#840084">
<text x="62.4" y="166">FTDI</text>
<text x="57.1" y="168.5">FT232RL-REEL</text>
</g>
<g font-size="2.1" fill="#840000">
<text x="301" y="267.8">Raincube LLC</text>
<text x="301" y="273.5">File: V0.4.sch</text>
<text x="301" y="270.8">Sheet: /</text>
<text x="301" y="280.9">Size: A3</text>
<text x="323" y="280.9">Date: 11/09/2016</text>
<text x="386" y="280.9">Rev: V0.4</text>
<text x="301" y="283.7">KiCad E.D.A. kicad 4.0.4-stable</text>
<text x="386" y="283.7">Id: 1/1</text>
</g>
<g font-size="1.8" fill="#840000">
<text x="35" y="11.7">1</text>
<text x="85" y="11.7">2</text>
<text x="135" y="11.7">3</text>
<text x="185" y="11.7">4</text>
<text x="235" y="11.7">5</text>
<text x="285" y="11.7">6</text>
<text x="335" y="11.7">7</text>
<text x="385" y="11.7">8</text>
<text x="10.4" y="35.7">A</text>
<text x="237.6" y="32.8">1</text>
<text x="237.6" y="30.3">2</text>
<text x="408.4" y="35.7">A</text>
<text x="255" y="37.3" transform="rotate(-90 255 37.3)">4</text>
<text x="245.9" y="45.5">1</text>
<text x="263.7" y="45.5">3</text>
<text x="332.3" y="43">1</text>
<text x="355.1" y="43">4</text>
<text x="332.3" y="48">5</text>
<text x="343.9" y="52.6" transform="rotate(-90 343.9 52.6)">3</text>
<text x="355.1" y="48">2</text>
<text x="255" y="55.1" transform="rotate(-90 255 55.1)">2</text>
<text x="10.4" y="85.7">B</text>
<text x="408.4" y="85.7">B</text>
<text x="237" y="116.6">1</text>
<text x="249.7" y="116.6">6</text>
<text x="272.6" y="116.6">1</text>
<text x="285.3" y="116.6">6</text>
<text x="308.1" y="116.6">1</text>
<text x="320.8" y="116.6">6</text>
<text x="343.7" y="116.6">1</text>
<text x="356.4" y="116.6">6</text>
<text x="395.1" y="119.2">1</text>
<text x="237" y="121.7">2</text>
<text x="249.7" y="121.7">4</text>
<text x="272.6" y="121.7">2</text>
<text x="285.3" y="121.7">4</text>
<text x="308.1" y="121.7">2</text>
<text x="320.8" y="121.7">4</text>
<text x="343.7" y="121.7">2</text>
<text x="356.4" y="121.7">4</text>
<text x="395.1" y="121.7">2</text>
<text x="32.8" y="130.7" transform="rotate(-90 32.8 130.7)">4</text>
<text x="35.3" y="130.7" transform="rotate(-90 35.3 130.7)">3</text>
<text x="37.8" y="130.7" transform="rotate(-90 37.8 130.7)">2</text>
<text x="40.4" y="130.7" transform="rotate(-90 40.4 130.7)">1</text>
<text x="49.3" y="130.7" transform="rotate(-90 49.3 130.7)">4</text>
<text x="51.8" y="130.7" transform="rotate(-90 51.8 130.7)">3</text>
<text x="54.4" y="130.7" transform="rotate(-90 54.4 130.7)">2</text>
<text x="56.9" y="130.7" transform="rotate(-90 56.9 130.7)">1</text>
<text x="10.4" y="135.7">C</text>
<text x="243.6" y="137.7" transform="rotate(-90 243.6 137.7)">2</text>
<text x="279.1" y="137.7" transform="rotate(-90 279.1 137.7)">2</text>
<text x="314.7" y="137.7" transform="rotate(-90 314.7 137.7)">2</text>
<text x="350.3" y="137.7" transform="rotate(-90 350.3 137.7)">2</text>
<text x="395.1" y="136.9">1</text>
<text x="408.4" y="135.7">C</text>
<text x="395.1" y="139.5">2</text>
<text x="233.2" y="149.6">3</text>
<text x="243.6" y="149.1" transform="rotate(-90 243.6 149.1)">1</text>
<text x="268.8" y="149.6">3</text>
<text x="279.1" y="149.1" transform="rotate(-90 279.1 149.1)">1</text>
<text x="304.3" y="149.6">3</text>
<text x="314.7" y="149.1" transform="rotate(-90 314.7 149.1)">1</text>
<text x="339.9" y="149.6">3</text>
<text x="350.3" y="149.1" transform="rotate(-90 350.3 149.1)">1</text>
<text x="395.1" y="154.7">1</text>
<text x="395.1" y="157.3">2</text>
<text x="42.2" y="167.4">20</text>
<text x="42.7" y="164.9">4</text>
<text x="85.9" y="164.9">1</text>
<text x="85.9" y="167.4">5</text>
<text x="42.2" y="172.5">15</text>
<text x="42.2" y="170">16</text>
<text x="85.4" y="172.5">11</text>
<text x="85.9" y="170">3</text>
<text x="395.1" y="172.5">1</text>
<text x="42.7" y="177.6">8</text>
<text x="85.9" y="175">2</text>
<text x="85.9" y="177.6">9</text>
<text x="395.1" y="175">2</text>
<text x="10.4" y="185.7">D</text>
<text x="42.2" y="182.7">24</text>
<text x="42.2" y="185.2">27</text>
<text x="42.2" y="180.1">19</text>
<text x="85.4" y="180.1">10</text>
<text x="85.4" y="185.2">23</text>
<text x="85.9" y="182.7">6</text>
<text x="408.4" y="185.7">D</text>
<text x="42.2" y="187.7">28</text>
<text x="85.4" y="187.7">22</text>
<text x="85.4" y="190.3">13</text>
<text x="120.8" y="191.6">6</text>
<text x="42.2" y="192.8">17</text>
<text x="85.4" y="195.4">12</text>
<text x="85.4" y="192.8">14</text>
<text x="56.9" y="202.9" transform="rotate(-90 56.9 202.9)">25</text>
<text x="60.7" y="202.4" transform="rotate(-90 60.7 202.4)">7</text>
<text x="64.5" y="202.9" transform="rotate(-90 64.5 202.9)">18</text>
<text x="68.3" y="202.9" transform="rotate(-90 68.3 202.9)">21</text>
<text x="72.1" y="202.9" transform="rotate(-90 72.1 202.9)">26</text>
<text x="107.7" y="200.5" transform="rotate(-90 107.7 200.5)">1</text>
<text x="110.2" y="200.5" transform="rotate(-90 110.2 200.5)">2</text>
<text x="112.8" y="200.5" transform="rotate(-90 112.8 200.5)">3</text>
<text x="115.3" y="200.5" transform="rotate(-90 115.3 200.5)">4</text>
<text x="117.9" y="200.5" transform="rotate(-90 117.9 200.5)">5</text>
<text x="10.4" y="235.7">E</text>
<text x="408.4" y="235.7">E</text>
<text x="10.5" y="285.7">F</text>
<text x="35" y="286.7">1</text>
<text x="85" y="286.7">2</text>
<text x="135" y="286.7">3</text>
<text x="185" y="286.7">4</text>
<text x="235" y="286.7">5</text>
<text x="285" y="286.7">6</text>
<text x="335" y="286.7">7</text>
<text x="385" y="286.7">8</text>
<text x="408.5" y="285.7">F</text>
</g>
<g font-size="1.8" fill="#008484">
<text x="232.9" y="34.6" transform="rotate(-90 232.9 34.6)">24VAC</text>
<text x="231.1" y="37.4">POWER1</text>
<text x="244.9" y="38.8">Rectifier1</text>
<text x="334.2" y="37.6">U1</text>
<text x="335" y="40.1">LM2596S-5VDC</text>
<text x="371.2" y="41.2">33uH</text>
<text x="42.1" y="44.5">U2</text>
<text x="260.6" y="46.4">+</text>
<text x="272.8" y="47.7">C100</text>
<text x="295.1" y="46">R101</text>
<text x="295.7" y="43.9">180</text>
<text x="321" y="47.7">C101</text>
<text x="335" y="43.9">VIN</text>
<text x="351" y="43.9">FB</text>
<text x="371.4" y="45">L100</text>
<text x="384.5" y="47.7">C102</text>
<text x="272.9" y="52.8">2200uF</text>
<text x="282.7" y="50" transform="rotate(-90 282.7 50)">2.2k</text>
<text x="284.7" y="50.4" transform="rotate(-90 284.7 50.4)">R100</text>
<text x="302.8" y="53.3" transform="rotate(-90 302.8 53.3)">1N4744A</text>
<text x="307.9" y="51.6" transform="rotate(-90 307.9 51.6)">Z100</text>
<text x="321.1" y="52.8">680uF</text>
<text x="335" y="48.9">ON/OFF</text>
<text x="344.8" y="49.8" transform="rotate(-90 344.8 49.8)">GND</text>
<text x="349.6" y="48.9">OUT</text>
<text x="361.2" y="53.9" transform="rotate(-90 361.2 53.9)">1N5824</text>
<text x="366.3" y="52.9" transform="rotate(-90 366.3 52.9)">D100</text>
<text x="384.6" y="52.8">220uF</text>
<text x="258.4" y="55.4">Diode_Bridge</text>
<text x="27.7" y="69.3">C200</text>
<text x="27.7" y="74.4">100nF</text>
<text x="108.7" y="75.2" transform="rotate(-90 108.7 75.2)">10k</text>
<text x="110.7" y="75.8" transform="rotate(-90 110.7 75.8)">R200</text>
<text x="120.3" y="83">SW201</text>
<text x="115" y="87.9">SW_PUSH</text>
<text x="108.9" y="93.5">C203</text>
<text x="109" y="98.5">100nF</text>
<text x="71.6" y="111.8">ATMEGA328P-A</text>
<text x="95" y="113.8">XTAL1</text>
<text x="231.9" y="112" transform="rotate(-90 231.9 112)">330</text>
<text x="233.9" y="112.6" transform="rotate(-90 233.9 112.6)">R300</text>
<text x="267.4" y="112" transform="rotate(-90 267.4 112)">300</text>
<text x="269.4" y="112.6" transform="rotate(-90 269.4 112.6)">R301</text>
<text x="303" y="112" transform="rotate(-90 303 112)">330</text>
<text x="305" y="112.6" transform="rotate(-90 305 112.6)">R302</text>
<text x="338.5" y="112" transform="rotate(-90 338.5 112)">330</text>
<text x="340.6" y="112.6" transform="rotate(-90 340.6 112.6)">R303</text>
<text x="238.8" y="115">OCT1 MOC3041M</text>
<text x="274.3" y="115">OCT2 MOC3041M</text>
<text x="309.9" y="115">OCT3 MOC3041M</text>
<text x="345.5" y="115">OCT4 MOC3041M</text>
<text x="397.1" y="117.6">TB1</text>
<text x="92.4" y="125.2">C201</text>
<text x="96.7" y="121.4">X1</text>
<text x="105.1" y="125.2">C202</text>
<text x="257.3" y="126" transform="rotate(-90 257.3 126)">330</text>
<text x="292.8" y="126" transform="rotate(-90 292.8 126)">330</text>
<text x="328.4" y="126" transform="rotate(-90 328.4 126)">330</text>
<text x="363.9" y="126" transform="rotate(-90 363.9 126)">330</text>
<text x="92.4" y="130.3">30pF</text>
<text x="105.1" y="130.3">30pF</text>
<text x="240.5" y="129.8">R308</text>
<text x="241.1" y="127.7">330</text>
<text x="259.3" y="126.6" transform="rotate(-90 259.3 126.6)">R304</text>
<text x="276" y="129.8">R309</text>
<text x="276.7" y="127.7">330</text>
<text x="294.8" y="126.6" transform="rotate(-90 294.8 126.6)">R305</text>
<text x="311.6" y="129.8">R310</text>
<text x="312.2" y="127.7">330</text>
<text x="330.4" y="126.6" transform="rotate(-90 330.4 126.6)">R306</text>
<text x="347.1" y="129.8">R311</text>
<text x="347.8" y="127.7">330</text>
<text x="366" y="126.6" transform="rotate(-90 366 126.6)">R307</text>
<text x="402" y="126.2" transform="rotate(-90 402 126.2)">2POS_3.5MM</text>
<text x="31.2" y="136.6">CONN_01X04</text>
<text x="43.7" y="133.8" transform="rotate(-90 43.7 133.8)">US1</text>
<text x="47.7" y="136.6">CONN_01X04</text>
<text x="60.2" y="134.6" transform="rotate(-90 60.2 134.6)">GSM1</text>
<text x="236.5" y="136.6">T1</text>
<text x="272" y="136.6">T2</text>
<text x="307.6" y="136.6">T3</text>
<text x="343.2" y="136.6">T4</text>
<text x="397.1" y="135.4">TB2</text>
<text x="402" y="144" transform="rotate(-90 402 144)">2POS_3.5MM</text>
<text x="233.4" y="151.9">BTA26</text>
<text x="269" y="151.9">BTA26</text>
<text x="304.5" y="151.9">BTA26</text>
<text x="340.1" y="151.9">BTA26</text>
<text x="397.1" y="153.1">TB3</text>
<text x="246.7" y="160.8">39</text>
<text x="282.2" y="160.8">39</text>
<text x="317.8" y="160.8">39</text>
<text x="353.4" y="160.8">39</text>
<text x="402" y="161.8" transform="rotate(-90 402 161.8)">2POS_3.5MM</text>
<text x="48" y="165.8">VCCIO</text>
<text x="78" y="165.8">TXD</text>
<text x="232.9" y="165.6" transform="rotate(-90 232.9 165.6)">0.1uF</text>
<text x="238" y="165.3" transform="rotate(-90 238 165.3)">C300</text>
<text x="245.5" y="162.8">R312</text>
<text x="268.5" y="165.6" transform="rotate(-90 268.5 165.6)">0.1uF</text>
<text x="273.6" y="165.3" transform="rotate(-90 273.6 165.3)">C301</text>
<text x="281.1" y="162.8">R313</text>
<text x="304.1" y="165.6" transform="rotate(-90 304.1 165.6)">0.1uF</text>
<text x="309.1" y="165.3" transform="rotate(-90 309.1 165.3)">C302</text>
<text x="316.7" y="162.8">R314</text>
<text x="339.6" y="165.6" transform="rotate(-90 339.6 165.6)">0.1uF</text>
<text x="344.7" y="165.3" transform="rotate(-90 344.7 165.3)">C303</text>
<text x="352.2" y="162.8">R315</text>
<text x="48" y="168.3">VCC</text>
<text x="48" y="173.4">USBDP</text>
<text x="48" y="170.9">USBDM</text>
<text x="77" y="170.9">RTS#</text>
<text x="77" y="173.4">CTS#</text>
<text x="77.8" y="168.3">RXD</text>
<text x="397.1" y="170.9">TB4</text>
<text x="48" y="178.5">NC1</text>
<text x="76.8" y="178.5">DSR#</text>
<text x="76.9" y="175.9">DTR#</text>
<text x="402" y="179.6" transform="rotate(-90 402 179.6)">2POS_3.5MM</text>
<text x="48" y="183.6">NC2</text>
<text x="48" y="181">RESET#</text>
<text x="76.7" y="181">DCD#</text>
<text x="78.8" y="183.6">RI#</text>
<text x="48" y="186.1">OSCI</text>
<text x="48" y="188.6">OSCO</text>
<text x="75.5" y="188.6">CBUS1</text>
<text x="75.5" y="191.2">CBUS2</text>
<text x="75.5" y="186.1">CBUS0</text>
<text x="108.8" y="190">USB_OTG</text>
<text x="48" y="193.7">3V3OUT</text>
<text x="57.8" y="197.1" transform="rotate(-90 57.8 197.1)">AGND</text>
<text x="61.6" y="197.1" transform="rotate(-90 61.6 197.1)">GND1</text>
<text x="65.4" y="197.1" transform="rotate(-90 65.4 197.1)">GND2</text>
<text x="69.2" y="197.1" transform="rotate(-90 69.2 197.1)">GND3</text>
<text x="73" y="197.1" transform="rotate(-90 73 197.1)">TEST</text>
<text x="75.5" y="196.3">CBUS4</text>
<text x="75.5" y="193.7">CBUS3</text>
<text x="108.6" y="197.1" transform="rotate(-90 108.6 197.1)">VCC</text>
<text x="113.3" y="192.4">shield</text>
<text x="113.7" y="197.1" transform="rotate(-90 113.7 197.1)">D+</text>
<text x="116.2" y="197.1" transform="rotate(-90 116.2 197.1)">ID</text>
<text x="118.7" y="197.1" transform="rotate(-90 118.7 197.1)">GND</text>
<text x="120.8" y="198.9">USB1</text>
</g>
<g font-size="1.4" fill="#008484">
<text x="387" y="43.2">FB100</text>
<text x="387" y="45.1">270</text>
<text x="42.9" y="48.8">VCC</text>
<text x="42.9" y="51.3">VCC</text>
<text x="64.9" y="48.8">(PCINT0/CLKO/ICP1)PB0</text>
<text x="66.2" y="53.9">(PCINT2/OC1B/SS)PB2</text>
<text x="68.5" y="51.3">(PCINT1/OC1A)PB1</text>
<text x="42.9" y="56.4">AVCC</text>
<text x="64.5" y="56.4">(PCINT3/OC2A/MOSI)PB3</text>
<text x="68.8" y="59">(PCINT4/MISO)PB4</text>
<text x="42.9" y="64">AREF</text>
<text x="62.8" y="64">(PCINT6/XTAL1/TOSC1)PB6</text>
<text x="69.4" y="61.5">(PCINT5/SCK)PB5</text>
<text x="62.8" y="66.6">(PCINT7/XTAL2/TOSC2)PB7</text>
<text x="68.6" y="70.4">(PCINT8/ADC0)PC0</text>
<text x="67.8" y="75.5">(PCINT10/ADC2)PC2</text>
<text x="68.6" y="72.9">(PCINT9/ADC1)PC1</text>
<text x="42.9" y="83.1">ADC6</text>
<text x="64.4" y="80.6">(PCINT12/SDA/ADC4)PC4</text>
<text x="64.5" y="83.1">(PCINT13/SCL/ADC5)PC5</text>
<text x="67.8" y="78">(PCINT11/ADC3)PC3</text>
<text x="42.9" y="85.6">ADC7</text>
<text x="66.9" y="85.6">(PCINT14/RESET)PC6</text>
<text x="68.6" y="89.4">(PCINT16/RXD)PD0</text>
<text x="68.6" y="94.5">(PCINT18/INT0)PD2</text>
<text x="68.8" y="92">(PCINT17/TXD)PD1</text>
<text x="64.2" y="97.1">(PCINT19/OC2B/INT1)PD3</text>
<text x="66.6" y="99.6">(PCINT20/XCK/T0)PD4</text>
<text x="42.9" y="107.2">GND</text>
<text x="42.9" y="104.7">GND</text>
<text x="42.9" y="102.1">GND</text>
<text x="64.1" y="104.7">(PCINT22/OC0A/AIN0)PD6</text>
<text x="65.7" y="102.1">(PCINT21/OC0B/T1)PD5</text>
<text x="68.4" y="107.2">(PCINT23/AIN1)PD7</text>
</g>
<g font-size="1.4" fill="#840000">
<text x="39.6" y="48">4</text>
<text x="39.6" y="50.6">6</text>
<text x="83.7" y="48">12</text>
<text x="83.7" y="50.6">13</text>
<text x="83.7" y="53.1">14</text>
<text x="39.2" y="55.7">18</text>
<text x="83.7" y="55.7">15</text>
<text x="83.7" y="58.2">16</text>
<text x="39.2" y="63.3">20</text>
<text x="83.7" y="60.7">17</text>
<text x="84.1" y="63.3">7</text>
<text x="84.1" y="65.8">8</text>
<text x="83.7" y="69.6">23</text>
<text x="83.7" y="72.2">24</text>
<text x="83.7" y="74.7">25</text>
<text x="83.7" y="77.3">26</text>
<text x="39.2" y="82.3">19</text>
<text x="83.7" y="79.8">27</text>
<text x="83.7" y="82.3">28</text>
<text x="39.2" y="84.9">22</text>
<text x="83.7" y="88.7">30</text>
<text x="83.7" y="84.9">29</text>
<text x="83.7" y="91.2">31</text>
<text x="83.7" y="93.8">32</text>
<text x="39.2" y="101.4">21</text>
<text x="84.1" y="96.3">1</text>
<text x="84.1" y="98.8">2</text>
<text x="84.1" y="101.4">9</text>
<text x="39.6" y="106.5">3</text>
<text x="39.6" y="103.9">5</text>
<text x="83.7" y="103.9">10</text>
<text x="83.7" y="106.5">11</text>
</g>
</svg>
